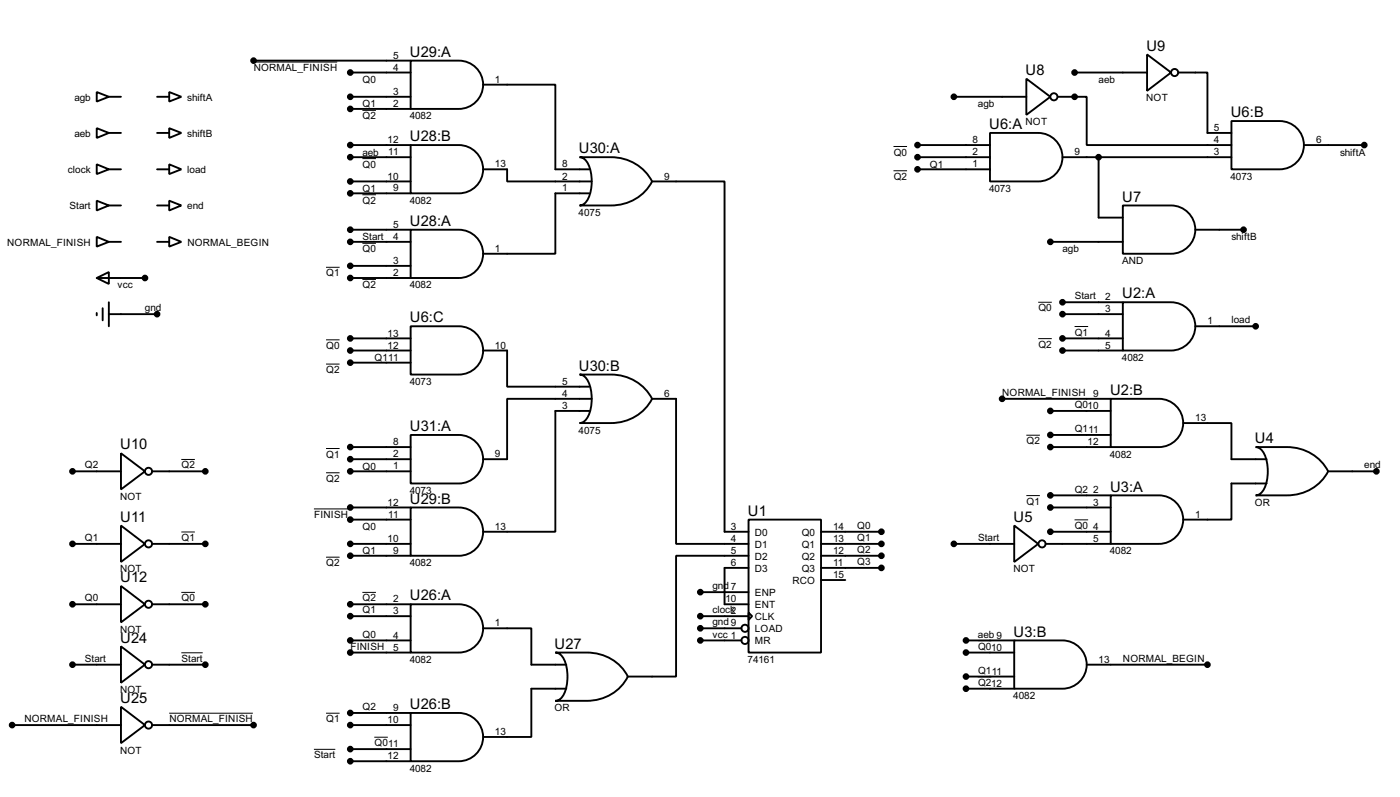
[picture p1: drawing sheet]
<svg xmlns="http://www.w3.org/2000/svg" width="295mm" height="168mm" viewBox="0 0 295 168" stroke-linecap="round" stroke-linejoin="round" font-family="sans-serif">
<g fill="none" stroke="#000" stroke-width=".4">
<path d="M20.4 19.4l2.5 1-2.5 1zM35.6 19.4l2.6 1-2.6 1zM53.4 12.8h33M73.7 15.3h12.7M86.4 12.8h10.2a5.1 5.1 0 0 1 5.1 5 5.1 5.1 0 0 1-5.1 5.1h-10.2zM101.7 17.8h15.2v17.8h7.1M216 16.6l5 3.8-5 3.8zM226.1 15.3h15.3M241.4 11.5l5 3.8-5 3.8zM248 15.3h6.1v12.7h5M20.4 27l2.5 1-2.5 1zM20.4 34.6l2.5 1-2.5 1z"/>
<path d="M22.9 35.6h2.6M22.9 20.4h2.6M22.9 28h2.6M33.1 35.6h2.5M33.1 20.4h2.5M33.1 28h2.5M35.6 34.6l2.6 1-2.6 1zM35.6 27l2.6 1-2.6 1zM73.7 33.1h12.7M73.7 30.5h12.7M73.7 20.4h12.7M73.7 38.2h12.7"/>
<path d="M73.7 22.9h12.7M86.4 30.5h10.2a5.1 5.1 0 0 1 5.1 5.1 5.1 5.1 0 0 1-5.1 5.1h-10.2zM101.7 35.6h5v2.6h17.8M122 33.1h6.6a9.6 9.6 0 0 1 8.6 5.1 9.6 9.6 0 0 1-8.6 5h-6.6a3.2 3.2 0 0 0 2.3-3.1 7.7 7.7 0 0 0-1.3-6.6zM137.2 38.2h15.3v73.6h5M193.1 33.1h15.2M193.1 35.6h15.2M193.1 30.5h15.2M200.7 20.4h15.3M208.3 28h10.2a5.1 5.1 0 0 1 5.1 5.1 5.1 5.1 0 0 1-5.1 5.1h-10.2zM222.6 20.4h6.1v10.1h30.4M223.6 33.1h35.5"/>
<path d="M231.2 33.1v12.7h5.1M259.1 25.5h10.2a5.1 5.1 0 0 1 5.1 5 5.1 5.1 0 0 1-5.1 5.1h-10.2zM274.4 30.5h12.7M20.4 42.2l2.5 1-2.5 1.1zM20.4 49.8l2.5 1.1-2.5 1zM20.4 58.5l2.5-1.3v2.5zM20.4 58.5h10.1M22.9 50.9h2.6M22.9 43.2h2.6M33.1 50.9h2.5M33.1 43.2h2.5M35.6 42.2l2.6 1-2.6 1.1z"/>
<path d="M35.6 49.8l2.6 1.1-2.6 1zM73.7 58.5h12.7M73.7 48.3h12.7M73.7 50.9h12.7M73.7 55.9h12.7M73.7 40.7h12.7M86.4 48.3h10.2a5.1 5.1 0 0 1 5.1 5.1 5.1 5.1 0 0 1-5.1 5.1h-10.2zM124 40.7h-7.1v12.7h-15.2M221 50.9h15.3M236.3 43.2h10.1a5.1 5.1 0 0 1 5.1 5.1 5.1 5.1 0 0 1-5.1 5.1h-10.1zM251.5 48.3h10.2M20.4 65.8v.5"/>
<path d="M21.6 64.8v2.6M22.9 66.1h10.2M22.9 63.6v5M73.7 71.2h12.7M73.7 73.7h12.7M73.7 76.3h12.7M86.4 68.6h10.2a5.1 5.1 0 0 1 5.1 5.1 5.1 5.1 0 0 1-5.1 5.1h-10.2zM101.7 73.7h5v7.6h17.3M122 78.8h6.6a9.6 9.6 0 0 1 8.6 5.1 9.6 9.6 0 0 1-8.6 5.1h-6.6a2.54 2.54 0 0 0 2.1-2.3 9 9 0 0 0-.7-7.1l-.9-.7zM223.6 63.6h12.7M223.6 66.1h12.7M223.6 71.2h12.7"/>
<path d="M223.6 73.7h12.7M236.3 63.6h10.1a5.1 5.1 0 0 1 5.1 5 5.1 5.1 0 0 1-5.1 5.1h-10.1zM251.5 68.6h12.7M15.3 99.1h10.2M25.5 95.3l5 3.8-5 3.8zM32.1 99.1h11.1M73.7 94h12.7M73.7 99.1h12.7M73.7 96.6h12.7M86.4 91.5h10.2a5.1 5.1 0 0 1 5.1 5.1 5.1 5.1 0 0 1-5.1 5.1h-10.2zM124 86.4h-7.1v25.4h-15.2M124.5 83.9h-17.8v12.7h-5"/>
<path d="M137.2 83.9h5.1v30.5h15.2M210.9 83.9h22.8M221 86.4h12.7M221 91.5h12.7M221 94h12.7M233.7 83.9h10.2a5.1 5.1 0 0 1 5.1 5 5.1 5.1 0 0 1-5.1 5.1h-10.2zM249 89h10.1v7.6h7.4M264.2 94h6.6a9.6 9.6 0 0 1 8.7 5.1 9.6 9.6 0 0 1-8.7 5.1h-6.6a3.2 3.2 0 0 0 2.4-3.1 7.7 7.7 0 0 0-1.4-6.7zM279.5 99.1h10.1M15.3 114.4h10.2M25.5 110.5l5 3.9-5 3.8zM32.1 114.4h11.1"/>
<path d="M73.7 114.4h12.7M73.7 116.9h12.7M73.7 106.7h12.7M73.7 109.3h12.7M86.4 106.7h10.2a5.1 5.1 0 0 1 5.1 5.1 5.1 5.1 0 0 1-5.1 5.1h-10.2zM157.5 109.3h15.3v27.9h-15.3zM157.5 116.9h-15.2v25.4h-10.2M157.5 119.4h-5v7.7h5M172.8 111.8h12.7M172.8 114.4h12.7M172.8 116.9h12.7M172.8 119.4h12.7"/>
<path d="M200.7 114.4h12.7M213.4 110.5l5.1 3.9-5.1 3.8zM220 114.4h13.7M221 111.8h12.7M221 104.2h12.7M221 106.7h12.7M233.7 104.2h10.2a5.1 5.1 0 0 1 5.1 5.1 5.1 5.1 0 0 1-5.1 5.1h-10.2zM266.5 101.7h-7.4v7.6h-10.1M15.3 127.1h10.2M15.3 139.8h10.2M25.5 123.2l5 3.9-5 3.8zM25.5 135.9l5 3.9-5 3.8z"/>
<path d="M32.1 127.1h11.1M32.1 139.8h11.1M73.7 129.6h12.7M73.7 134.7h12.7M73.7 127.1h12.7M73.7 137.2h12.7M86.4 127.1h10.2a5.1 5.1 0 0 1 5.1 5 5.1 5.1 0 0 1-5.1 5.1h-10.2zM101.7 132.1h10.1v7.7h7.4M116.9 137.2h6.6a9.5 9.5 0 0 1 8.6 5.1 9.5 9.5 0 0 1-8.6 5.1h-6.6a2.51 2.51 0 0 0 2.1-2.3 9 9 0 0 0-.7-7l-.9-.8zM147.4 124.5h10.1M147.4 129.6h10.1M147.4 132.1h8.6"/>
<path d="M147.4 134.7h8.6M157.5 128.8l.8 .8-.8 .8zM172.8 122h5.1M203.3 134.7h10.1M203.3 137.2h10.1M213.4 134.7h10.2a5.1 5.1 0 0 1 5.1 5 5.1 5.1 0 0 1-5.1 5.1h-10.2zM228.7 139.8h25.4M2.6 152.5h22.9M25.5 148.6l5 3.9-5 3.8zM32.1 152.5h21.3M73.7 152.5h12.7M73.7 149.9h12.7"/>
<path d="M73.7 157.5h12.7M86.4 149.9h10.2a5.1 5.1 0 0 1 5.1 5.1 5.1 5.1 0 0 1-5.1 5.1h-10.2zM119.2 144.8h-7.4v10.2h-10.1M203.3 142.3h10.1M203.3 144.8h10.1M73.7 160.1h12.7"/>
<circle cx="247.1" cy="15.3" r=".75"/>
<circle cx="221.7" cy="20.4" r=".75"/>
<circle cx="31.2" cy="99.1" r=".75"/>
<circle cx="31.2" cy="114.4" r=".75"/>
<circle cx="219.2" cy="114.4" r=".75"/>
<circle cx="31.2" cy="127.1" r=".75"/>
<circle cx="31.2" cy="139.8" r=".75"/>
<circle cx="156.7" cy="134.7" r=".75"/>
<circle cx="156.7" cy="132.1" r=".75"/>
<circle cx="31.2" cy="152.5" r=".75"/>
</g>
<g fill="none" stroke="#000" stroke-width=".21">
<path d="M53.4 13.1h17.6M76.3 33.4h2.8M76.3 23.2h2.8M188 35.9h2.9M188 30.8h2.9M68.6 56.2h2.9M76.3 58.8h2.8M76.3 51.2h2.8M76.3 41h2.8M68.6 76.6h2.9M68.6 71.5h2.9M218.5 63.6h2.8"/>
<path d="M218.5 71.2h2.8M226.1 68.7h2.9M38.2 96.6h2.8M68.6 99.4h2.9M68.6 94.3h2.9M216 91.5h2.8M38.2 111.9h2.8M66.1 107h7.2M68.6 117.2h2.9M216 104.2h2.8M226.1 109.3h2.9M38.2 124.6h2.8"/>
<path d="M38.2 137.3h4.5M76.3 124.6h2.8M205.8 134.7h2.8M35.6 150h17.6M66.1 157.6h4.5M68.6 150h2.9M78.8 155h2.8M205.8 142.3h2.8"/>
</g>
<circle cx="226.1" cy="20.4" r=".2" fill="#000"/>
<g fill="#000" stroke="#000" stroke-width=".4">
<circle cx="53.3" cy="12.8" r=".5"/>
<circle cx="73.7" cy="15.3" r=".5"/>
<circle cx="226.1" cy="15.3" r=".5"/>
<circle cx="73.7" cy="22.9" r=".5"/>
<circle cx="73.7" cy="20.4" r=".5"/>
<circle cx="73.7" cy="38.2" r=".5"/>
<circle cx="73.7" cy="33.1" r=".5"/>
<circle cx="73.7" cy="30.5" r=".5"/>
<circle cx="193" cy="33.1" r=".5"/>
<circle cx="193" cy="35.6" r=".5"/>
<circle cx="193" cy="30.5" r=".5"/>
<circle cx="200.7" cy="20.4" r=".5"/>
<circle cx="226.1" cy="20.4" r=".5"/>
<circle cx="231.1" cy="33.1" r=".5"/>
<circle cx="287" cy="30.5" r=".5"/>
<circle cx="30.5" cy="58.5" r=".5"/>
<circle cx="73.7" cy="40.7" r=".5"/>
<circle cx="73.7" cy="48.3" r=".5"/>
<circle cx="73.7" cy="58.5" r=".5"/>
<circle cx="73.7" cy="55.9" r=".5"/>
<circle cx="73.7" cy="50.9" r=".5"/>
<circle cx="221" cy="50.9" r=".5"/>
<circle cx="261.6" cy="48.3" r=".5"/>
<circle cx="33" cy="66.1" r=".5"/>
<circle cx="73.7" cy="76.3" r=".5"/>
<circle cx="73.7" cy="73.7" r=".5"/>
<circle cx="73.7" cy="71.2" r=".5"/>
<circle cx="223.5" cy="63.6" r=".5"/>
<circle cx="223.5" cy="73.7" r=".5"/>
<circle cx="223.5" cy="71.2" r=".5"/>
<circle cx="223.5" cy="66.1" r=".5"/>
<circle cx="264.2" cy="68.6" r=".5"/>
<circle cx="15.2" cy="99.1" r=".5"/>
<circle cx="43.2" cy="99.1" r=".5"/>
<circle cx="73.7" cy="99.1" r=".5"/>
<circle cx="73.7" cy="96.6" r=".5"/>
<circle cx="73.7" cy="94" r=".5"/>
<circle cx="210.8" cy="83.9" r=".5"/>
<circle cx="221" cy="91.5" r=".5"/>
<circle cx="221" cy="94" r=".5"/>
<circle cx="221" cy="86.4" r=".5"/>
<circle cx="289.6" cy="99.1" r=".5"/>
<circle cx="15.2" cy="114.4" r=".5"/>
<circle cx="43.2" cy="114.4" r=".5"/>
<circle cx="73.7" cy="116.9" r=".5"/>
<circle cx="73.7" cy="106.7" r=".5"/>
<circle cx="73.7" cy="114.4" r=".5"/>
<circle cx="73.7" cy="109.3" r=".5"/>
<circle cx="185.4" cy="116.9" r=".5"/>
<circle cx="185.4" cy="114.4" r=".5"/>
<circle cx="185.4" cy="119.4" r=".5"/>
<circle cx="185.4" cy="111.8" r=".5"/>
<circle cx="200.7" cy="114.4" r=".5"/>
<circle cx="221" cy="104.2" r=".5"/>
<circle cx="221" cy="106.7" r=".5"/>
<circle cx="221" cy="111.8" r=".5"/>
<circle cx="15.2" cy="139.8" r=".5"/>
<circle cx="15.2" cy="127.1" r=".5"/>
<circle cx="43.2" cy="139.8" r=".5"/>
<circle cx="43.2" cy="127.1" r=".5"/>
<circle cx="73.7" cy="129.6" r=".5"/>
<circle cx="73.7" cy="134.7" r=".5"/>
<circle cx="73.7" cy="127.1" r=".5"/>
<circle cx="73.7" cy="137.2" r=".5"/>
<circle cx="147.3" cy="124.5" r=".5"/>
<circle cx="147.3" cy="134.7" r=".5"/>
<circle cx="147.3" cy="129.6" r=".5"/>
<circle cx="147.3" cy="132.1" r=".5"/>
<circle cx="203.2" cy="137.2" r=".5"/>
<circle cx="203.2" cy="134.7" r=".5"/>
<circle cx="254" cy="139.8" r=".5"/>
<circle cx="2.5" cy="152.5" r=".5"/>
<circle cx="53.3" cy="152.5" r=".5"/>
<circle cx="73.7" cy="152.5" r=".5"/>
<circle cx="73.7" cy="157.5" r=".5"/>
<circle cx="73.7" cy="149.9" r=".5"/>
<circle cx="203.2" cy="144.8" r=".5"/>
<circle cx="203.2" cy="142.3" r=".5"/>
<circle cx="73.7" cy="160.1" r=".5"/>
</g>
<g font-size="3.5">
<text x="86.3" y="12">U29:A</text>
<text x="241.2" y="10.6">U9</text>
<text x="215.8" y="15.7">U8</text>
<text x="86.3" y="29.7">U28:B</text>
<text x="208.2" y="27.2">U6:A</text>
<text x="259" y="24.7">U6:B</text>
<text x="121.8" y="32.3">U30:A</text>
<text x="86.3" y="47.5">U28:A</text>
<text x="236.1" y="42.4">U7</text>
<text x="236.1" y="62.8">U2:A</text>
<text x="86.3" y="67.8">U6:C</text>
<text x="121.8" y="78">U30:B</text>
<text x="233.6" y="83.1">U2:B</text>
<text x="25.3" y="94.5">U10</text>
<text x="86.3" y="90.7">U31:A</text>
<text x="264.1" y="93.2">U4</text>
<text x="86.3" y="105.9">U29:B</text>
<text x="233.6" y="103.4">U3:A</text>
<text x="25.3" y="109.7">U11</text>
<text x="157.4" y="108.5">U1</text>
<text x="213.3" y="109.7">U5</text>
<text x="25.3" y="122.4">U12</text>
<text x="86.3" y="126.3">U26:A</text>
<text x="25.3" y="135.1">U24</text>
<text x="116.7" y="136.4">U27</text>
<text x="213.3" y="133.9">U3:B</text>
<text x="25.3" y="147.8">U25</text>
<text x="86.3" y="149.1">U26:B</text>
</g>
<g font-size="2.4">
<text x="53.4" y="15">NORMAL_FINISH</text>
<text x="76.3" y="17.5">Q0</text>
<text x="82.7" y="14.8">4</text>
<text x="82.7" y="12.3">5</text>
<text x="104.2" y="17.4">1</text>
<text x="231.2" y="17.5">aeb</text>
<text x="15.7" y="21.2">agb</text>
<text x="39.4" y="21.2">shiftA</text>
<text x="76.3" y="22.6">Q1</text>
<text x="82.7" y="22.5">2</text>
<text x="82.7" y="19.9">3</text>
<text x="205.8" y="22.6">agb</text>
<text x="241.2" y="21.3">NOT</text>
<text x="15.7" y="28.8">aeb</text>
<text x="39.4" y="28.8">shiftB</text>
<text x="76.3" y="25.1">Q2</text>
<text x="86.2" y="25.1">4082</text>
<text x="215.8" y="26.4">NOT</text>
<text x="255.4" y="27.5">5</text>
<text x="76.3" y="32.7">aeb</text>
<text x="76.3" y="35.3">Q0</text>
<text x="81.6" y="30.1">12</text>
<text x="81.7" y="32.6">11</text>
<text x="104.2" y="35.2">13</text>
<text x="118.3" y="35.2">8</text>
<text x="188" y="32.7">Q0</text>
<text x="195.6" y="35.3">Q1</text>
<text x="204.6" y="35.2">1</text>
<text x="204.6" y="32.6">2</text>
<text x="204.6" y="30.1">8</text>
<text x="226.1" y="32.6">9</text>
<text x="255.4" y="32.6">3</text>
<text x="255.4" y="30.1">4</text>
<text x="276.9" y="30.1">6</text>
<text x="282" y="32.7">shiftA</text>
<text x="14.3" y="36.4">clock</text>
<text x="39.4" y="36.4">load</text>
<text x="76.3" y="40.4">Q1</text>
<text x="81.6" y="37.7">10</text>
<text x="82.7" y="40.2">9</text>
<text x="118.3" y="40.2">1</text>
<text x="118.3" y="37.7">2</text>
<text x="139.8" y="37.7">9</text>
<text x="188" y="37.8">Q2</text>
<text x="208.1" y="40.4">4073</text>
<text x="258.9" y="37.8">4073</text>
<text x="14.6" y="44">Start</text>
<text x="39.4" y="44">end</text>
<text x="76.3" y="42.9">Q2</text>
<text x="82.7" y="47.9">5</text>
<text x="86.2" y="42.9">4082</text>
<text x="121.8" y="45.4">4075</text>
<text x="1.5" y="51.7">NORMAL_FINISH</text>
<text x="39.4" y="51.7">NORMAL_BEGIN</text>
<text x="76.3" y="53.1">Q0</text>
<text x="76.3" y="50.5">Start</text>
<text x="82.7" y="50.4">4</text>
<text x="104.2" y="52.9">1</text>
<text x="223.6" y="53.1">agb</text>
<text x="259.1" y="50.5">shiftB</text>
<text x="68.6" y="58.1">Q1</text>
<text x="82.7" y="58.1">2</text>
<text x="82.7" y="55.5">3</text>
<text x="236.1" y="55.6">AND</text>
<text x="24.7" y="60.7">vcc</text>
<text x="30.5" y="65.5">gnd</text>
<text x="76.3" y="60.7">Q2</text>
<text x="86.2" y="60.7">4082</text>
<text x="218.5" y="65.5">Q0</text>
<text x="226.1" y="63">Start</text>
<text x="232.6" y="63.1">2</text>
<text x="232.6" y="65.6">3</text>
<text x="81.6" y="70.8">13</text>
<text x="226.1" y="70.6">Q1</text>
<text x="232.6" y="70.8">4</text>
<text x="254.1" y="68.2">1</text>
<text x="259.1" y="68">load</text>
<text x="68.6" y="73.4">Q0</text>
<text x="78.8" y="75.9">Q111</text>
<text x="81.6" y="73.3">12</text>
<text x="104.2" y="73.3">10</text>
<text x="218.5" y="73.1">Q2</text>
<text x="232.6" y="73.3">5</text>
<text x="236.1" y="75.9">4082</text>
<text x="68.6" y="78.5">Q2</text>
<text x="86.2" y="81">4073</text>
<text x="118.3" y="83.5">4</text>
<text x="118.3" y="80.9">5</text>
<text x="139.8" y="83.5">6</text>
<text x="210.9" y="83.3">NORMAL_FINISH 9</text>
<text x="118.3" y="86">3</text>
<text x="226.1" y="85.8">Q010</text>
<text x="251.5" y="88.6">13</text>
<text x="82.7" y="93.6">8</text>
<text x="121.8" y="91.2">4075</text>
<text x="216" y="93.4">Q2</text>
<text x="226.1" y="90.8">Q111</text>
<text x="228.9" y="93.6">12</text>
<text x="17.8" y="98.5">Q2</text>
<text x="38.2" y="98.5">Q2</text>
<text x="68.6" y="101.3">Q2</text>
<text x="68.6" y="96.2">Q1</text>
<text x="76.3" y="98.8">Q0</text>
<text x="82.7" y="98.7">1</text>
<text x="82.7" y="96.2">2</text>
<text x="104.2" y="96.2">9</text>
<text x="233.5" y="96.2">4082</text>
<text x="287.1" y="98.5">end</text>
<text x="25.3" y="105.1">NOT</text>
<text x="81.6" y="106.3">12</text>
<text x="86.2" y="103.9">4073</text>
<text x="216" y="106.1">Q1</text>
<text x="226.1" y="103.6">Q2</text>
<text x="230" y="103.8">2</text>
<text x="230" y="106.3">3</text>
<text x="264" y="106.4">OR</text>
<text x="17.8" y="113.8">Q1</text>
<text x="38.2" y="113.8">Q1</text>
<text x="66.1" y="108.9">FINISH</text>
<text x="76.3" y="111.5">Q0</text>
<text x="81.6" y="114">10</text>
<text x="81.7" y="108.9">11</text>
<text x="104.2" y="111.4">13</text>
<text x="153.8" y="111.4">3</text>
<text x="153.8" y="114">4</text>
<text x="158.8" y="112.6">D0</text>
<text x="168.7" y="112.6">Q0</text>
<text x="175.3" y="111.4">14</text>
<text x="175.3" y="114">13</text>
<text x="180.4" y="111.2">Q0</text>
<text x="180.4" y="113.8">Q1</text>
<text x="205.8" y="113.8">Start</text>
<text x="226.1" y="111.2">Q0</text>
<text x="230" y="111.4">4</text>
<text x="230" y="114">5</text>
<text x="251.5" y="108.9">1</text>
<text x="68.6" y="119.1">Q2</text>
<text x="76.3" y="116.6">Q1</text>
<text x="82.7" y="116.5">9</text>
<text x="86.2" y="119.1">4082</text>
<text x="153.8" y="116.5">5</text>
<text x="153.8" y="119">6</text>
<text x="158.8" y="115.2">D1</text>
<text x="158.8" y="117.7">D2</text>
<text x="168.7" y="115.2">Q1</text>
<text x="168.7" y="117.7">Q2</text>
<text x="175.3" y="116.5">12</text>
<text x="175.3" y="119">11</text>
<text x="180.4" y="116.3">Q2</text>
<text x="180.4" y="118.8">Q3</text>
<text x="233.5" y="116.6">4082</text>
<text x="25.3" y="120.4">NOT</text>
<text x="149.9" y="123.9">gnd 7</text>
<text x="158.8" y="120.2">D3</text>
<text x="158.8" y="125.3">ENP</text>
<text x="166.7" y="122.8">RCO</text>
<text x="168.7" y="120.2">Q3</text>
<text x="175.3" y="121.6">15</text>
<text x="213.2" y="120.4">NOT</text>
<text x="17.8" y="126.5">Q0</text>
<text x="38.2" y="126.5">Q0</text>
<text x="76.3" y="126.5">Q2</text>
<text x="76.3" y="129">Q1</text>
<text x="82.7" y="126.7">2</text>
<text x="82.7" y="129.2">3</text>
<text x="104.2" y="131.7">1</text>
<text x="149.9" y="129">clock2</text>
<text x="149.9" y="131.5">gnd 9</text>
<text x="152.7" y="126.7">10</text>
<text x="158.8" y="127.9">ENT</text>
<text x="158.8" y="130.4">CLK</text>
<text x="25.3" y="133.1">NOT</text>
<text x="73.7" y="136.6">FINISH</text>
<text x="76.3" y="134.1">Q0</text>
<text x="82.7" y="134.3">4</text>
<text x="82.7" y="136.8">5</text>
<text x="149.9" y="134.1">vcc 1</text>
<text x="158.8" y="132.9">LOAD</text>
<text x="158.8" y="135.5">MR</text>
<text x="205.8" y="134.1">aeb 9</text>
<text x="205.8" y="136.6">Q010</text>
<text x="17.8" y="139.2">Start</text>
<text x="38.2" y="139.2">Start</text>
<text x="86.2" y="139.4">4082</text>
<text x="157.3" y="139.4">74161</text>
<text x="205.8" y="141.7">Q111</text>
<text x="231.2" y="139.4">13</text>
<text x="236.3" y="139.2">NORMAL_BEGIN</text>
<text x="25.3" y="145.8">NOT</text>
<text x="76.3" y="149.3">Q2</text>
<text x="82.7" y="149.5">9</text>
<text x="116.7" y="149.6">OR</text>
<text x="205.8" y="144.2">Q212</text>
<text x="213.2" y="147">4082</text>
<text x="5.1" y="151.9">NORMAL_FINISH</text>
<text x="35.6" y="151.9">NORMAL_FINISH</text>
<text x="68.6" y="151.9">Q1</text>
<text x="81.6" y="152.1">10</text>
<text x="104.2" y="154.6">13</text>
<text x="25.3" y="158.5">NOT</text>
<text x="66.1" y="159.5">Start</text>
<text x="78.8" y="156.9">Q011</text>
<text x="81.6" y="159.7">12</text>
<text x="86.2" y="162.3">4082</text>
</g>
</svg>
